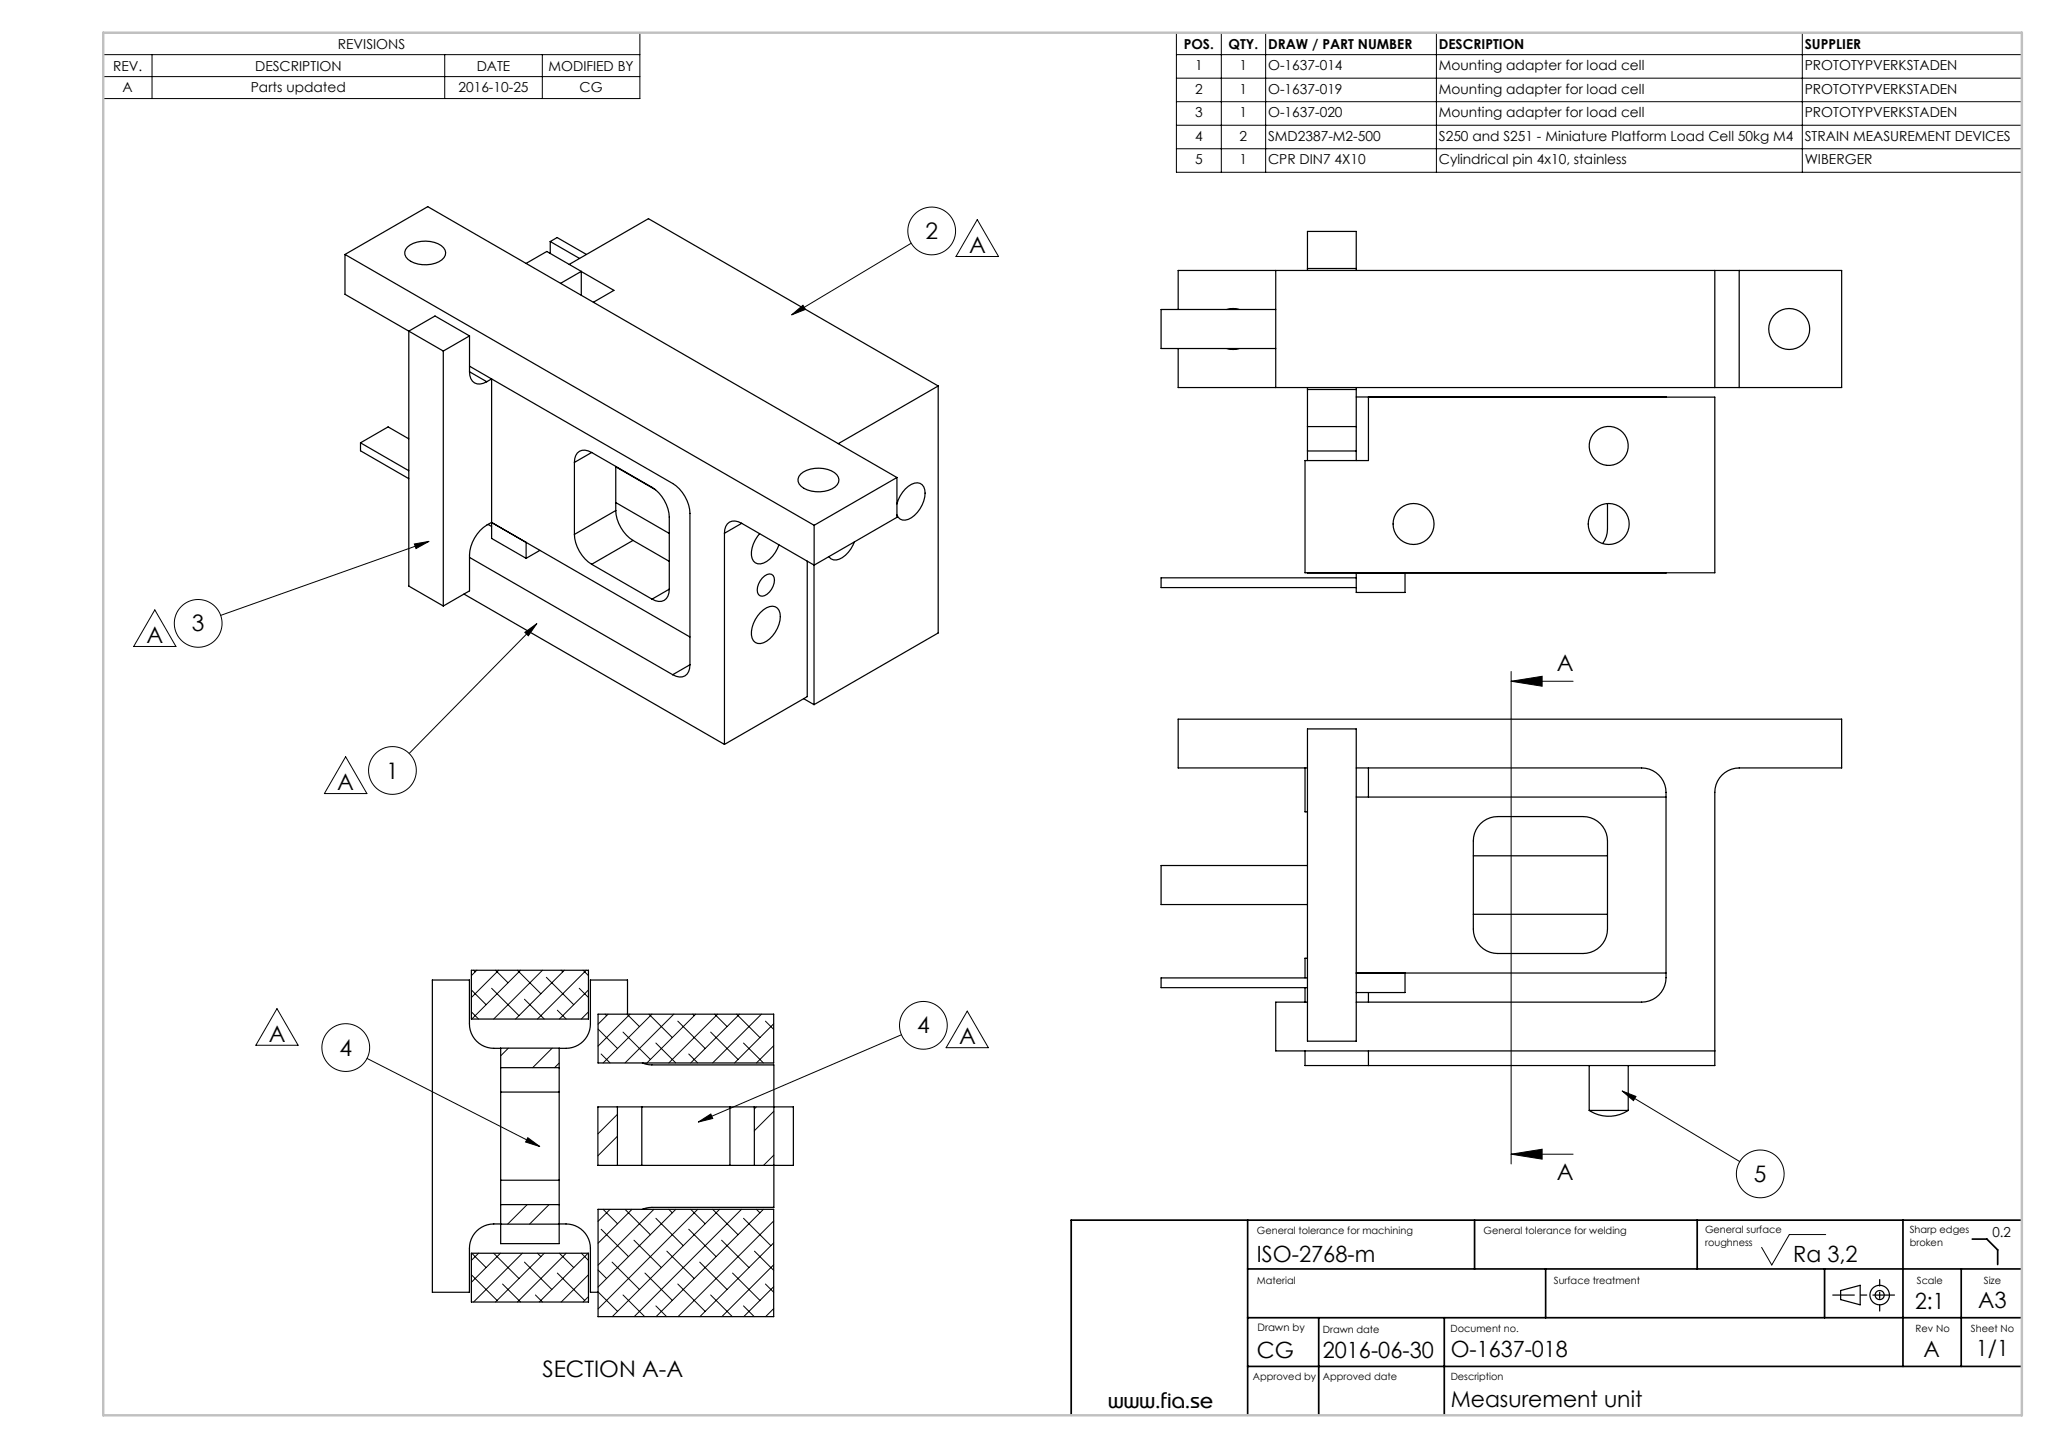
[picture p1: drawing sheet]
<svg xmlns="http://www.w3.org/2000/svg" width="420mm" height="297mm" viewBox="0 0 420 297" stroke-linecap="round" stroke-linejoin="round" font-family="sans-serif">
<g fill="none" stroke="#000" stroke-width=".2">
<path d="M21.2 6.7h110v13.5h-110zM21.2 11.2h110M21.2 15.7h110M31.2 11.2v9M91.2 11.2v9M111.2 11.2v9M241.1 6.7h173.3v28.6h-173.3zM241.1 16h173.3M241.1 11.2h173.3M250.3 6.7v28.6M259.4 6.7v28.6M294.4 6.7v28.6"/>
<path d="M369.4 6.7v28.6M241.1 20.8h173.3M241.1 25.7h173.3M241.1 30.5h173.3M186.8 49.9l-24.5 14.6M200.3 45l4.4 7.6h-8.7zM162.3 64.5l2.3-1.9 .5 .8zM84.9 111.5l3-.5-2.6 1.4zM87.9 111l-42.7 15.1M31.7 125l4.4 7.5h-8.7zM107.6 129.6l2.4-1.8-1.7 2.5zM110 127.8l-26.1 26.6"/>
<path d="M309.7 139.6l6.4-1v2.1zM309.7 139.6h12.7M309.7 137.6v101M70.8 155.1l4.4 7.6h-8.7zM97.1 198.9l.3 .3M97.7 198.9l-1.1 1.1M101.6 198.9l2.5 2.5M102.2 198.9l-5.6 5.6M106.1 198.9l4.8 4.8M106.7 198.9l-10 10M111.2 198.9l-10 10M115 198.9l.4 .3"/>
<path d="M115.7 198.9l-10 10M119.5 198.9l1.1 1.1M120.2 198.9l-10 10M56.8 206.7l4.3 7.5h-8.7zM75.2 216.9l35.4 18.1M96.6 207.4l1.5 1.5M96.6 202.9l3 3M100.8 202.6l5.6 5.6M104.2 214.8l-1.6 1.6M107.5 204.8l4.1 4.1M112 200.3l5.6 5.6M113.2 214.8l-4 4"/>
<path d="M114.2 207.1l1.9 1.8M114.6 217.9l-.9 .9M118.7 202.6l1.9 1.9M120.6 207.4l-1.4 1.5M120.6 202.9l-5.9 6M122.6 210.9l4 4M123.2 216l1.9 1.9M124 207.9l.3 .3M124.6 207.9l-2 2M127.7 211.5l5.6 5.7M128.5 207.9l2.6 2.5M129.1 207.9l-6.5 6.5"/>
<path d="M133 207.9l4.8 4.8M133.6 207.9l-10 10M134.4 213.8l4.1 4.1M138.1 207.9l-10 10M138.9 209.3l5.6 5.6M141.2 216l1.8 1.9M142 207.9l.3 .3M142.6 207.9l-10 10M145.7 211.5l5.6 5.7M146.5 207.9l2.5 2.5M147.1 207.9l-10 10M151 207.9l4.8 4.8"/>
<path d="M151.6 207.9l-10 10M152.4 213.8l4.1 4.1M156.1 207.9l-10 10M156.9 209.3l1.7 1.7M158.6 209.8l-8 8.1M158.6 214.3l-3.5 3.6M184.8 212.1l-41.7 17.9M198.3 207.2l4.3 7.5h-8.7zM108.2 233.2l2.4 1.8-2.9-.9zM126.6 228.4l-4 4M126.6 232.9l-4 4M143.1 230l2.6-1.7 .4 1z"/>
<path d="M155 226.9l-.4 .4M158.6 236.8l-2.1 2.1M158.6 227.8l-4 4M309.7 236.6l6.4-1v2zM309.7 236.6h12.7M332.5 223.6l2.8 1.1-.5 .9zM332.5 223.6l24.1 14.5M96.7 256.9l2.9 2.9M98.1 256.9l-1.5 1.4M101.2 256.9l5.2 5.2M102.6 256.9l-6 5.9M107.1 256.9l-10 10"/>
<path d="M107.5 258.7l5.6 5.6M108.1 246.9l-4 4M110.2 256.9l.7 .7M111.6 256.9l-10 10M112.5 246.9l-4 4M114.7 256.9l2.9 2.9M116.1 256.9l-10 10M119.2 256.9l1.4 1.4M120.5 256.9l-10 10M123.2 252l5.6 5.6M123.6 247.9l3 2.9M125.1 247.9l-2.5 2.4"/>
<path d="M125.5 258.7l5.6 5.6M128.1 247.9l5.2 5.2M129.5 247.9l-6.9 6.9M130 254.2l5.6 5.6M134 247.9l-11.4 11.4M134.4 249.7l5.7 5.6M136.7 256.4l5.6 5.7M137.1 247.9l.7 .7M138.5 247.9l-15.9 15.9M141.2 252l5.6 5.6M141.6 247.9l2.9 2.9M143 247.9l-20.4 20.4"/>
<path d="M143.4 258.7l5.6 5.6M146.1 247.9l5.2 5.2M147.5 247.9l-22 22M147.9 254.2l5.6 5.6M152 247.9l-22 22M152.4 249.7l5.6 5.6M154.6 256.4l4 4M155.1 247.9l.7 .7M156.5 247.9l-22 22M158.6 250.3l-19.6 19.6M158.6 254.7l-15.1 15.2M158.6 259.2l-10.6 10.7"/>
<path d="M374.2 253h-7.4l-3.6 6.3-2.1-3.6M96.6 261.3l5.3 5.2M103 263.2l3.7 3.7M109.7 265.4l1.5 1.5M114.2 260.9l5.6 5.6M120.6 261.3l-5.6 5.6M120.6 265.8l-1.1 1.1M122.6 264.8l4 4M122.6 260.3l1.7 1.8M127.7 265.4l4.5 4.5M132.2 260.9l5.6 5.6M134.4 267.7l2.2 2.2"/>
<path d="M138.9 263.2l5.6 5.6M145.7 265.4l4.4 4.5M150.2 260.9l5.6 5.6M152.4 267.7l2.2 2.2M156.9 263.2l1.7 1.7M158.6 263.7l-6.2 6.2M158.6 268.2l-1.7 1.7"/>
<circle cx="191" cy="47.3" r="4.9"/>
<circle cx="40.6" cy="127.8" r="4.9"/>
<circle cx="80.4" cy="157.9" r="4.9"/>
<circle cx="70.9" cy="214.7" r="4.9"/>
<circle cx="189.3" cy="210.2" r="4.9"/>
<circle cx="360.8" cy="240.6" r="4.9"/>
</g>
<g fill="none" stroke="#000" stroke-width=".25">
<path d="M70.7 52.2v8.1l20.2 11.7M70.7 52.2l96.2 55.5M70.7 52.2l17-9.8 96.2 55.5M83.5 50.7a6 6 0 0 1 7.4 .1 1.8 1.8 0 0 1-.9 2.9 6.3 6.3 0 0 1-6.4-.5 1.61 1.61 0 0 1-.1-2.5zM107.8 54l4.3-2.5 13.7 8-4.2 2.5M112.8 49.5v2.5M112.8 49.5l6 3.5M112.8 49.5l1.4-.8 6 3.5M114.9 58.1l4.3-2.5v4.9M116.7 54.2l16.2-9.4 59.4 34.3M261.5 55.4v24M268 55v.4"/>
<path d="M268 55v-7.6h10v7.6M268 55h10M278 55v.4M351.5 55.4h5M351.5 55.4v24M351.5 55.4h-110v8M356.5 55.4h21v24h-21M356.5 55.4v24M90.9 72v52.2M96.2 76.2a2.15 2.15 0 0 0 1.1 2.3 2.15 2.15 0 0 0 2.5-.3M96.2 75.1l41.7 24a7.8 7.8 0 0 1 3.5 6.1v31.1M96.2 68.9l-7-4.1-5.4 3.1v52.2l7.1 4.1"/>
<path d="M96.2 68.9l-5.3 3.1M96.2 68.9v7.3M96.2 76.2l3.6 2M99.8 78.2l1-.5v32.7l7 4M192.3 79.1v50.6l-25.4 14.7M192.3 79.1l-20.5 11.8M241.5 71.4v8h110M251.5 63.4a4.2 4.2 0 0 1 2.5 0M251.5 71.4a4.2 4.2 0 0 0 2.5 0M261.5 63.4h-23.5v8h23.5M268 79.4v.4M268 79.8v7.6"/>
<path d="M268 79.8h10M278 79.4v.4M278 79.8v7.6M351.5 79.4h5M73.9 90.8v1.6l9.9 5.7M73.9 90.8l9.9 5.7M83.8 90l-4.2-2.5-5.7 3.3M117.7 94.8v14.7M121.3 92.7l12.3 7.2a7.8 7.8 0 0 1 3.6 6.1v14.8M121.3 92.7a2.15 2.15 0 0 0-2.5-.2 2.15 2.15 0 0 0-1.1 2.3M121.3 92.7l-3.6 2.1M126.2 95.7l8.2 4.7"/>
<path d="M126.2 95.6v9M164.1 97.2a6 6 0 0 1 7.4 .1 1.8 1.8 0 0 1-.9 2.9 6.3 6.3 0 0 1-6.4-.5 1.61 1.61 0 0 1-.1-2.5zM183.9 97.9v8.1l-17 9.8M183.9 97.9l-17 9.8M267.5 94.4h13v-13h71v36h-84zM268 87.4v5M268 92.4v2M268 87.4h10M268 92.4h10M278 87.4v5M278 92.4v2M278 81.4h63.5"/>
<path d="M96.2 114.3l41.7 24M100 107.5l.8 .4M100.8 107.1a7.9 7.9 0 0 0-4.6 6.7v7.3l-5.3 3.1M100.8 107.1l40.6 23.5M107.8 111.2v3.2M110.7 112.8l-2.9 1.6M117.7 109.5a7.8 7.8 0 0 0 3.6 6.2M121.3 115.7l12.3 7.1M126.2 104.6a7.8 7.8 0 0 0 3.6 6.2M126.2 103l11 6.3M126.2 104.6l-8.5 4.9M129.8 110.8l-8.5 4.9"/>
<path d="M129.8 110.8l7.4 4.3M148.5 109.3v43.3M152 107.3a2.15 2.15 0 0 0-2.5-.3 2.15 2.15 0 0 0-1 2.3M152 107.3l14.9 8.5M152 107.3l-3.5 2M155.7 109.4a5.9 5.9 0 0 0-1.5 5.1 1.8 1.8 0 0 0 2.9 .6 6.6 6.6 0 0 0 2.6-3.4M156.2 118.5a1.59 1.59 0 0 1 2.3-.5 3.2 3.2 0 0 1-2.3 4.2 1.06 1.06 0 0 1-1-1.3 3.9 3.9 0 0 1 1-2.4zM165.5 115v27.8l-17 9.8M166.9 115.8v28.6M166.9 107.7v8.1M175.1 111.1a5.7 5.7 0 0 1-3.7 3.7 1.49 1.49 0 0 1-1.5-.7M183.9 103.3a5.5 5.5 0 0 1 4.1-4.3 1.76 1.76 0 0 1 1.6 2.1 6.1 6.1 0 0 1-4 5.5 1.53 1.53 0 0 1-1.7-1.1"/>
<path d="M268 117.4h73.5M278 117.4v4h10v-4M278 118.4h-40v2h40M329.5 103.2v5.2a5 5 0 0 1-1 3M95.1 121.8l53.4 30.8M137.2 120.8a2.16 2.16 0 0 1-1.1 2.3 2.16 2.16 0 0 1-2.5-.3M137.2 120.8l-3.6 2M141.4 136.3a2.16 2.16 0 0 1-1 2.2 2.16 2.16 0 0 1-2.5-.2M141.4 136.3l-3.5 2M155.9 125.5a3.2 3.2 0 0 1 3-1.1 2.77 2.77 0 0 1 .8 3.6 5.8 5.8 0 0 1-3.8 3.9 1.87 1.87 0 0 1-1.9-2.5 6.7 6.7 0 0 1 1.9-3.9zM164.7 143.2l2.2 1.2M267.5 157.4v9h.5"/>
<path d="M268 157.4h-26.5v-10h136v10h-21a5 5 0 0 0-5 5v56h-84v-3M268 149.4h10v64h-10zM278 157.4h58.5a5 5 0 0 1 5 5v38a5 5 0 0 1-5 5h-58.5M280.5 157.4v6M268 177.4h-30v8h30M278 163.4h63.5M302 175.4h27.5M303.5 168.8a5 5 0 0 1 3.5-1.4h17.5a5 5 0 0 1 5 5v18a5 5 0 0 1-5 5h-17.5a5 5 0 0 1-5-5v-18a5 5 0 0 1 1.5-3.6zM96.6 198.9h24v10h-24zM268 196.4h-.5v4M278 199.4h63.5M288 199.4v4h-10"/>
<path d="M302 187.4h27.5M102.6 218.8v5M102.6 214.9a5.5 5.5 0 0 1-5.7-2.5 5 5 0 0 1-.7-2.5v-9h-7.6v64h7.6v-9a5 5 0 0 1 5-5h14.8a5 5 0 0 1 5 5v9h1.6M102.6 218.8h12M102.6 218.8v-4h12v4M114.6 218.8v5M122.6 207.9h36v10h-36zM128.6 207.9v-7h-7.6v9a5 5 0 0 1-5 5h-1.4M131.7 217.9l1.9 .4h25v29.2h-25l-1.9 .4M267.5 202.4v3M268 200.4h-30v2h30M268 205.4h-6.5v10h90"/>
<path d="M280.5 203.4v2M280.5 215.4v3M325.7 218.4v9.2M333.7 218.4v9.2h-8M102.6 223.8v18.1M102.6 223.8h12M114.6 223.8v18.1M126.6 238.9h5M126.6 226.9h5M126.6 226.9h-4v12h4M126.6 226.9v12M131.6 226.9h18"/>
<path d="M131.6 238.9h18M131.6 226.9v12M149.6 238.9h5M149.6 226.9h5M149.6 226.9v12M154.6 226.9v12M154.6 226.9h8v12h-8M325.8 227.6a7.2 7.2 0 0 0 7.9 0M96.6 256.9h24v10h-24zM102.6 241.9v5M102.6 246.9v8h12v-8M102.6 246.9h12"/>
<path d="M102.6 241.9h12M114.6 241.9v5M122.6 247.9h36v22h-36zM377.3 264.5l4-1.1v4l-4-1z"/>
<circle cx="366.7" cy="67.4" r="4.2"/>
<circle cx="329.7" cy="91.4" r="4"/>
<circle cx="289.7" cy="107.4" r="4.2"/>
<circle cx="329.7" cy="107.4" r="4.2"/>
<circle cx="385.3" cy="265.4" r="2"/>
<circle cx="385.3" cy="265.4" r=".93"/>
</g>
<path d="M388.3 265.4h-12.6" fill="none" stroke="#000" stroke-width=".25" stroke-dasharray="15.2 1.3 1.3 1.3" stroke-dashoffset="10.8"/>
<path d="M385.3 268.7v-6.4" fill="none" stroke="#000" stroke-width=".25" stroke-dasharray="15.2 1.3 1.3 1.3" stroke-dashoffset="13.9"/>
<g fill="none" stroke="#000" stroke-width=".35">
<path d="M255.7 250.1v40M302.3 250.1v10M347.9 250.1v10M390.1 250.1v30M404.3 254h3l2.2 2.2v3M414.4 250.1h-194.8v40M255.7 270.1h158.7M255.7 260.1h158.7M270.3 270.1v20M296 270.1v20M316.8 260.1v10M374 260.1v10"/>
<path d="M402 260.1v20M255.7 280.1h158.7"/>
</g>
<path d="M21.2 6.7h393.2v283.4h-393.2z" fill="none" stroke="#c0c0c0" stroke-width=".5"/>
<path d="M84.9 111.5l3-.5-2.6 1.4zM107.6 129.6l2.4-1.8-1.7 2.5zM162.3 64.5l2.3-1.9 .5 .8zM309.7 139.6l6.4-1v2.1zM309.7 236.6l6.4-1v2zM332.5 223.6l2.8 1.1-.5 .9zM108.2 233.2l2.4 1.8-2.9-.9zM143.1 230l2.6-1.7 .4 1z" fill="#000"/>
<g font-size="4.7">
<text x="189.7" y="49">2</text>
<text x="198.6" y="51.9">A</text>
<text x="30" y="131.8">A</text>
<text x="39.3" y="129.4">3</text>
<text x="319.1" y="137.6">A</text>
<text x="69.1" y="162">A</text>
<text x="79.1" y="159.6">1</text>
<text x="55.1" y="213.6">A</text>
<text x="188" y="211.8">4</text>
<text x="196.6" y="214.1">A</text>
<text x="69.6" y="216.4">4</text>
<text x="319.1" y="241.9">A</text>
<text x="359.5" y="242.3">5</text>
<text x="111.2" y="282.2">SECTION A-A</text>
</g>
<g font-size="4.6">
<text x="257.6" y="258.6">ISO-2768-m</text>
<text x="367.6" y="258.6">Ra 3,2</text>
<text x="392.6" y="268.3">2:1</text>
<text x="405.5" y="268">A3</text>
<text x="257.6" y="278.4">CG</text>
<text x="271.1" y="278.4">2016-06-30</text>
<text x="297.4" y="278.1">O-1637-018</text>
<text x="394.3" y="278.1">A</text>
<text x="405.1" y="277.9">1/1</text>
<text x="297.4" y="288.4">Measurement unit</text>
</g>
<text font-size="4.2" x="227.2" y="288.5">www.fia.se</text>
<g font-size="2.8">
<text x="69.2" y="10">REVISIONS</text>
<text x="242.6" y="10">POS.</text>
<text x="251.8" y="10">QTY.</text>
<text x="259.9" y="10">DRAW / PART NUMBER</text>
<text x="294.9" y="10">DESCRIPTION</text>
<text x="369.9" y="10">SUPPLIER</text>
<text x="23.2" y="14.5">REV.</text>
<text x="52.3" y="14.5">DESCRIPTION</text>
<text x="97.7" y="14.5">DATE</text>
<text x="112.4" y="14.5">MODIFIED BY</text>
<text x="245" y="14.4">1</text>
<text x="254.1" y="14.4">1</text>
<text x="259.9" y="14.4">O-1637-014</text>
<text x="294.9" y="14.4">Mounting adapter for load cell</text>
<text x="369.9" y="14.4">PROTOTYPVERKSTADEN</text>
<text x="25.1" y="18.8">A</text>
<text x="51.4" y="18.8">Parts updated</text>
<text x="94" y="18.8">2016-10-25</text>
<text x="118.8" y="18.8">CG</text>
<text x="245" y="19.2">2</text>
<text x="254.1" y="19.2">1</text>
<text x="259.9" y="19.2">O-1637-019</text>
<text x="294.9" y="19.2">Mounting adapter for load cell</text>
<text x="369.9" y="19.2">PROTOTYPVERKSTADEN</text>
<text x="245" y="24.1">3</text>
<text x="245" y="28.9">4</text>
<text x="254.1" y="24.1">1</text>
<text x="254.1" y="28.9">2</text>
<text x="259.9" y="24.1">O-1637-020</text>
<text x="259.9" y="28.9">SMD2387-M2-500</text>
<text x="294.9" y="24.1">Mounting adapter for load cell</text>
<text x="294.9" y="28.9">S250 and S251 - Miniature Platform Load Cell 50kg M4</text>
<text x="369.9" y="24.1">PROTOTYPVERKSTADEN</text>
<text x="369.9" y="28.9">STRAIN MEASUREMENT DEVICES</text>
<text x="245" y="33.7">5</text>
<text x="254.1" y="33.7">1</text>
<text x="259.9" y="33.7">CPR DIN7 4X10</text>
<text x="294.9" y="33.7">Cylindrical pin 4x10, stainless</text>
<text x="369.9" y="33.7">WIBERGER</text>
<text x="408.4" y="253.5">0.2</text>
</g>
<text font-size="2.1" x="257.7" y="272.8">Drawn by</text>
<g font-size="2">
<text x="257.6" y="252.9">General tolerance for machining</text>
<text x="304.1" y="252.9">General tolerance for welding</text>
<text x="349.5" y="252.8">General surface</text>
<text x="349.5" y="255.4">roughness</text>
<text x="391.4" y="252.8">Sharp edges</text>
<text x="391.4" y="255.4">broken</text>
<text x="257.6" y="263.2">Material</text>
<text x="318.5" y="263.2">Surface treatment</text>
<text x="392.9" y="263.2">Scale</text>
<text x="406.6" y="263.2">Size</text>
<text x="271.1" y="273.2">Drawn date</text>
<text x="297.3" y="273">Document no.</text>
<text x="392.7" y="273">Rev No</text>
<text x="404" y="273">Sheet No</text>
<text x="256.8" y="282.9">Approved by</text>
<text x="271.1" y="282.8">Approved date</text>
<text x="297.4" y="282.8">Description</text>
</g>
</svg>
